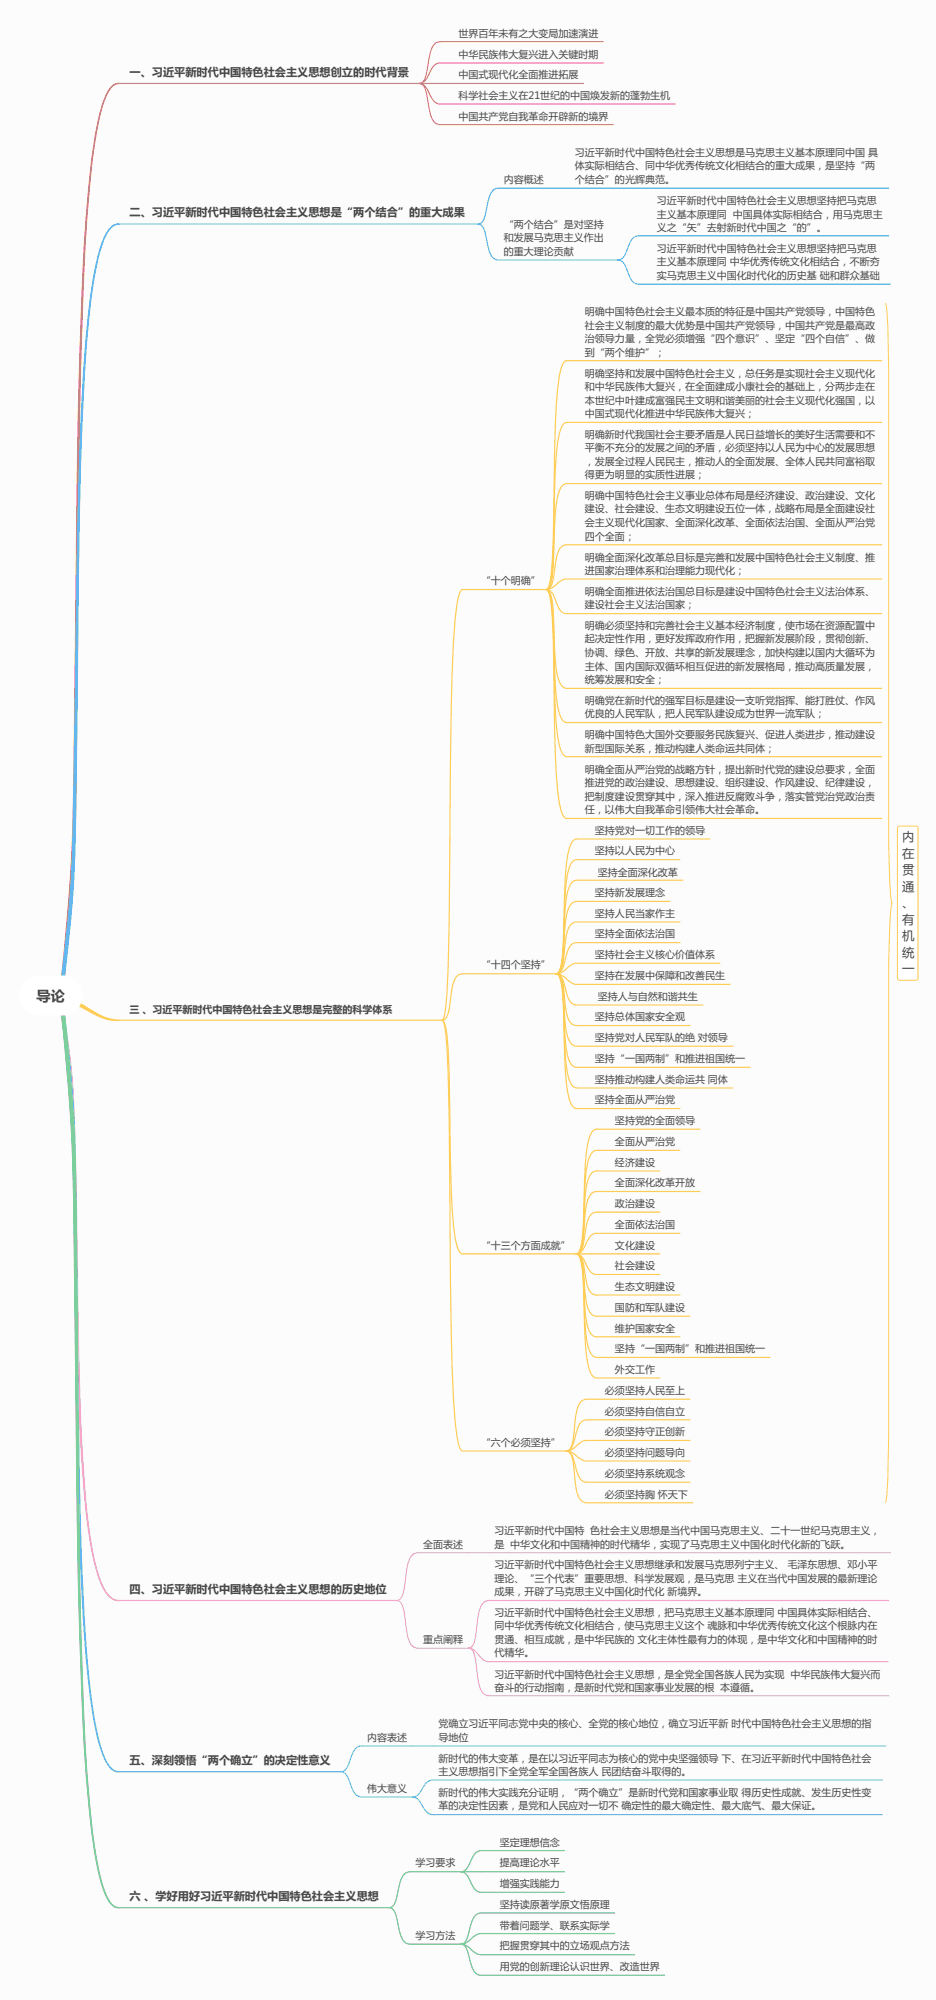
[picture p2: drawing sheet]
<svg xmlns="http://www.w3.org/2000/svg" width="416mm" height="889mm" viewBox="0 0 416 889" stroke-linecap="round" stroke-linejoin="round" font-family="sans-serif">
<path d="M-.1 -.1h416.1v888.8h-416.1z" fill-rule="evenodd" fill="#fbfcfb"/>
<path d="M393.4 134.8a49.6 49.6 0 0 1 1.2 14l.3 19.3v204.3a269.4 269.4 0 0 0 1.4 28.5l.2 .3a140.7 140.7 0 0 0-1.6 24.9v208.2a307.1 307.1 0 0 1-1.3 33.1l-.3 .3" fill="none" stroke="#ffcd55" stroke-width=".44"/>
<path d="M49.6 38.4l1.6-1.2 1.4-.2 .1 .2a8 8 0 0 0-5.7 6l-1.6 4.5-1.5 6-2.7 16.4-2.4 24.6-1.2 19.6-1.4 36.8-.9 40.1-1.8 176.2-1.5 28.6-3.3 38.1a.66 .66 0 0 1-.8 .7 .66 .66 0 0 1-.5-.9l3.4-38 1.5-28.5 2.4-178.6 1-40.3 1.7-38.4 2.4-30.3 2.5-19.6 1.4-6.9 1.9-7.3 2-4.7z" fill-rule="evenodd" fill="#ff7575"/>
<path d="M49.6 38.4l1.6-1.2 1.4-.2 .1 .2a8 8 0 0 0-5.7 6l-1.6 4.5-1.5 6-2.7 16.4-2.4 24.6-1.2 19.6-1.4 36.8-.9 40.1-1.8 176.2-1.5 28.6-3.3 38.1a.66 .66 0 0 1-.8 .7 .66 .66 0 0 1-.5-.9l3.4-38 1.5-28.5 2.4-178.6 1-40.3 1.7-38.4 2.4-30.3 2.5-19.6 1.4-6.9 1.9-7.3 2-4.7z" fill="none" stroke="#ff7575" stroke-width=".44"/>
<path d="M49.3 101l2.2-1.4a.7 .7 0 0 1 1.2 .1 8.7 8.7 0 0 0-6.4 6.6l-3 9.8-2.6 14.8-1.8 17-1.5 21.5-1.3 28.7-.8 29.3-2.1 154.6-.8 14.6-1.4 16.7-2.3 20.8-.3 .5-.5 .2-.5-1 3.3-31 1.4-22.9 2.6-154.6 1-31.5 1.5-29.9 2-23.6 2.6-18.5 1.7-7.7 1.7-5.8 2-4.5z" fill-rule="evenodd" fill="#5fb7f1"/>
<path d="M49.3 101l2.2-1.4a.7 .7 0 0 1 1.2 .1 8.7 8.7 0 0 0-6.4 6.6l-3 9.8-2.6 14.8-1.8 17-1.5 21.5-1.3 28.7-.8 29.3-2.1 154.6-.8 14.6-1.4 16.7-2.3 20.8-.3 .5-.5 .2-.5-1 3.3-31 1.4-22.9 2.6-154.6 1-31.5 1.5-29.9 2-23.6 2.6-18.5 1.7-7.7 1.7-5.8 2-4.5z" fill="none" stroke="#5fb7f1" stroke-width=".44"/>
<path d="M34.6 445.7h.8l10.5 6 3 1 3.9 .6h-3.3l-3.8-1-9.8-4.9a1.38 1.38 0 0 1-1.3-1.7z" fill-rule="evenodd" fill="#ffcd55"/>
<path d="M34.6 445.7h.8l10.5 6 3 1 3.9 .6h-3.3l-3.8-1-9.8-4.9a1.38 1.38 0 0 1-1.3-1.7z" fill="none" stroke="#ffcd55" stroke-width=".44"/>
<path d="M27.3 450.1l.8-.1 .3 .6 1.8 11.6a491.6 491.6 0 0 1 3.6 62.2l1.6 92.3 .8 20.2 1.3 21.3 1.5 16.8 2.4 15.2 2.6 10.3 1.5 3.8 1.7 3.1a7.4 7.4 0 0 0 5.6 3.7 8 8 0 0 1-7-5.5l-1.7-3.8-1.4-4.6-2.7-12.6-2.1-15.6-1.7-21.2-1.6-37.6-1.7-80.8-1.1-36.9a359.3 359.3 0 0 0-4.6-42.2z" fill-rule="evenodd" fill="#f1a3dc"/>
<path d="M27.3 450.1l.8-.1 .3 .6 1.8 11.6a491.6 491.6 0 0 1 3.6 62.2l1.6 92.3 .8 20.2 1.3 21.3 1.5 16.8 2.4 15.2 2.6 10.3 1.5 3.8 1.7 3.1a7.4 7.4 0 0 0 5.6 3.7 8 8 0 0 1-7-5.5l-1.7-3.8-1.4-4.6-2.7-12.6-2.1-15.6-1.7-21.2-1.6-37.6-1.7-80.8-1.1-36.9a359.3 359.3 0 0 0-4.6-42.2z" fill="none" stroke="#f1a3dc" stroke-width=".44"/>
<path d="M27.6 450.1h.8l.3 .5 1.8 16.6 1.8 18.8 .9 16.7 2.2 158.7 .9 31.6 1.4 28.8 1.7 22.7 2.5 19 2.7 12 1.4 4.3 1.7 3.4a6.9 6.9 0 0 0 5.1 4 7 7 0 0 1-6-5l-1.7-4.1-1.6-5.3-2.8-14.7-2.2-18.4-1.7-23.5-1.3-27.5-.8-29.3-2.6-154.6-1.2-20.8-3.5-33.1z" fill-rule="evenodd" fill="#6cc9e5"/>
<path d="M27.6 450.1h.8l.3 .5 1.8 16.6 1.8 18.8 .9 16.7 2.2 158.7 .9 31.6 1.4 28.8 1.7 22.7 2.5 19 2.7 12 1.4 4.3 1.7 3.4a6.9 6.9 0 0 0 5.1 4 7 7 0 0 1-6-5l-1.7-4.1-1.6-5.3-2.8-14.7-2.2-18.4-1.7-23.5-1.3-27.5-.8-29.3-2.6-154.6-1.2-20.8-3.5-33.1z" fill="none" stroke="#6cc9e5" stroke-width=".44"/>
<path d="M27.6 450.1h.8l.3 .5 2 21.4 1.8 23.8 .9 19.1 1.9 181 1 40.3 1.5 38.4 2 26.4 2.3 19.8 2.6 13.8 1.6 5.2 1.7 3.8a6.5 6.5 0 0 0 4.8 4 6.1 6.1 0 0 1-5.4-4.5l-1.7-4.1-1.6-5.9-1.7-8-1.4-9.1-2.5-24.7-1.4-20.9-1.4-36.7-1.1-40.2-2.2-173.8-1.2-26.2-3.8-42.6z" fill-rule="evenodd" fill="#80cf70"/>
<path d="M27.6 450.1h.8l.3 .5 2 21.4 1.8 23.8 .9 19.1 1.9 181 1 40.3 1.5 38.4 2 26.4 2.3 19.8 2.6 13.8 1.6 5.2 1.7 3.8a6.5 6.5 0 0 0 4.8 4 6.1 6.1 0 0 1-5.4-4.5l-1.7-4.1-1.6-5.9-1.7-8-1.4-9.1-2.5-24.7-1.4-20.9-1.4-36.7-1.1-40.2-2.2-173.8-1.2-26.2-3.8-42.6z" fill="none" stroke="#80cf70" stroke-width=".44"/>
<path d="M195.6 18.5a5.4 5.4 0 0 0-4.5 5.3l-.4 1.6a27.4 27.4 0 0 1-2.8 11l-1.7 .7M186.2 37.1h9.4M186.2 37.1a4.9 4.9 0 0 1 4.2 3.6l1.4 2.9a4.5 4.5 0 0 0 3.8 2.6M186.2 37.1a3.7 3.7 0 0 1 3.2 3.8l.3 1.4a32.6 32.6 0 0 0 3 11.6l1.7 1.3 1.2 .2M195.6 27.9a5.6 5.6 0 0 0-4.8 4.6l-.9 1.9a4.4 4.4 0 0 1-3.7 2.7" fill="none" stroke="#ff7575" stroke-width=".52"/>
<path d="M221.5 83.6a4.9 4.9 0 0 0-4.3 4.6l-.3 1.3a21.8 21.8 0 0 1-2.9 9.5l-1.6 .6a4.5 4.5 0 0 1 3.4 4.5 27.9 27.9 0 0 0 2.9 10.1l1.7 1.2 1.1 .1M244 83.6h9.2M283.7 104.8a5.1 5.1 0 0 0-4.3 4.2l-1.3 3.4a4.3 4.3 0 0 1-3.5 3.1 4.9 4.9 0 0 1 3.9 4.2l1.4 3.4a4.5 4.5 0 0 0 3.8 3.1" fill="none" stroke="#5fb7f1" stroke-width=".52"/>
<g fill="none" stroke="#ffcd55" stroke-width=".52">
<path d="M251.8 160.2l-1 .6a23.1 23.1 0 0 0-2.9 10.8 853.7 853.7 0 0 0-2 64l-.3 10.5a52.5 52.5 0 0 1-2.2 15.3l-.7 .5M251.8 187.7l-1 .4a13.7 13.7 0 0 0-2.9 7.9 455.8 455.8 0 0 0-2 46.7l-.3 7.6a28.8 28.8 0 0 1-2.2 11.3l-.7 .3M251.8 214.9a4.2 4.2 0 0 0-3.4 3.5 108.3 108.3 0 0 0-2.3 25.8 47.1 47.1 0 0 1-2 16.8l-1.4 .9M251.8 242.1a5.3 5.3 0 0 0-4.4 5.1l-.3 1.6a52 52 0 0 1-2.3 11.7l-1.2 1.3-.9 .1M251.8 257.2a12.1 12.1 0 0 0-6.3 3.9l-2.8 .8M205.6 261.9l-1.1 1a74.5 74.5 0 0 0-2.9 20.5 2690.4 2690.4 0 0 0-1.8 109.4l-.5 30.6a181 181 0 0 1-2.1 29l-.8 .9M242.7 261.9a4.9 4.9 0 0 1 4 4.3l1.3 3.3a4.5 4.5 0 0 0 3.8 3.2M242.7 261.9a4.5 4.5 0 0 1 2.3 4.4 401.2 401.2 0 0 1 1.6 36l.5 6.6a27.9 27.9 0 0 0 2.8 11l.9 .8 1 .3M242.7 261.9l.7 .4a17.1 17.1 0 0 1 1.9 8l.8 19.6a363.7 363.7 0 0 0 1.8 38 13.7 13.7 0 0 0 2.9 7.9l1 .4M242.7 261.9l.7 .6a30.5 30.5 0 0 1 1.9 10.8l.8 26.9a681.2 681.2 0 0 0 1.8 52 23.1 23.1 0 0 0 2.9 10.9l1 .6M242.7 261.9a3.3 3.3 0 0 1 2.3 3.3 222.4 222.4 0 0 1 1.6 26.8l.5 4.8a11.4 11.4 0 0 0 3.7 8.8l1 .3M256.3 372.8a4.8 4.8 0 0 0-3.4 4.4 174.1 174.1 0 0 0-2.3 33 75.3 75.3 0 0 1-2.1 21.3l-.6 .9-.8 .3"/>
<path d="M256.3 382a4.3 4.3 0 0 0-3.4 3.7 125.5 125.5 0 0 0-2.3 27.9 54.5 54.5 0 0 1-2.1 18.1l-.6 .7-.8 .3M256.3 391.1a4.1 4.1 0 0 0-3.5 3.3 76.8 76.8 0 0 0-2.2 21.5 42 42 0 0 1-2 15.9l-1.5 .9M256.3 400.5a4.1 4.1 0 0 0-3.7 3.1 64.5 64.5 0 0 0-2.1 18.6l-.4 4.1a9.6 9.6 0 0 1-2.1 6.2l-.9 .2M256.3 409.7a5.4 5.4 0 0 0-4.5 5.4l-.6 3.4a50.7 50.7 0 0 1-1.9 12.6l-1.3 1.4-.9 .2M256.3 418.8a4.9 4.9 0 0 0-4.3 4.4 22.9 22.9 0 0 1-3.2 8.9l-1.7 .6M205.6 432.7a5.4 5.4 0 0 0-4.5 5.3l-.3 1.6a56 56 0 0 1-2.2 12.2l-1.3 1.4-.9 .1M247.1 432.7a11.5 11.5 0 0 1 6.5 3.8l2.7 .9M247.1 432.7a4.6 4.6 0 0 1 3.6 4.4 16.9 16.9 0 0 0 3.6 8.8l2 .6M247.1 432.7a2.98 2.98 0 0 1 2.6 2.6l.8 4.4a49 49 0 0 0 2.2 13.4 3.9 3.9 0 0 0 3.6 2.6M247.1 432.7a3.2 3.2 0 0 1 2.5 3l.9 7.4a75.4 75.4 0 0 0 2.1 18.7 4.1 4.1 0 0 0 3.7 3M247.1 432.7a3.4 3.4 0 0 1 2.4 3.3 265.9 265.9 0 0 1 1.7 26.7l.3 2.3a16.7 16.7 0 0 0 2.7 8.4l1 .6 1.1 .3M247.1 432.7a3.8 3.8 0 0 1 2.3 3.7 296 296 0 0 1 1.7 31l.5 5.6a21.3 21.3 0 0 0 2.7 9.4l.9 .7 1.1 .3"/>
<path d="M247.1 432.7a4.5 4.5 0 0 1 2.3 4.4 411.9 411.9 0 0 1 1.7 36.5l.5 6.6a28.6 28.6 0 0 0 2.7 11.2l.9 .9 1.1 .3M256.3 428a12.1 12.1 0 0 0-6.3 3.8l-2.9 .9M196.4 453.3l.8 .6a31.7 31.7 0 0 1 1.9 11.1l.8 27.4a709.4 709.4 0 0 0 1.7 53.1 24 24 0 0 0 2.9 11.1l1.1 .5M196.4 453.3l.8 1a103.2 103.2 0 0 1 1.9 20.5l.8 50.5a2408.5 2408.5 0 0 0 1.7 98 74.5 74.5 0 0 0 2.9 20.5l1.1 .9M265.2 501.7a4.6 4.6 0 0 0-3.4 4.1 149.5 149.5 0 0 0-2.3 30.5 64.8 64.8 0 0 1-2.1 19.7l-.6 .9-.8 .2M265.2 511.1a4.1 4.1 0 0 0-3.4 3.4 103.6 103.6 0 0 0-2.3 25.3 45.1 45.1 0 0 1-2.1 16.4l-1.4 .9M265.2 520.3a4.1 4.1 0 0 0-3.6 3.2 70 70 0 0 0-2.1 20.2l-.5 6.7a10.4 10.4 0 0 1-2.2 6.5l-.8 .2M265.2 529.4a4.6 4.6 0 0 0-4.2 4.4 111.8 111.8 0 0 0-1.9 17.3 8.5 8.5 0 0 1-2.2 5.8l-.9 .2M265.2 538.6a5.3 5.3 0 0 0-4.5 5.3l-.3 1.5a27.2 27.2 0 0 1-2.7 11l-1.7 .7M256 557.1h9.2M256 557.1a4.8 4.8 0 0 1 4 3.6l1.4 2.9a4.5 4.5 0 0 0 3.8 2.7M256 557.1a3.6 3.6 0 0 1 3.1 3.9l.3 1.4a32.2 32.2 0 0 0 2.8 11.5l1.8 1.4 1.2 .1"/>
<path d="M256 557.1a3.1 3.1 0 0 1 2.6 2.9l.7 4.9a72.6 72.6 0 0 0 2.2 17.1 4 4 0 0 0 3.7 2.9M256 557.1a3.3 3.3 0 0 1 2.5 3.2l.5 3.6 .5 6.7a81 81 0 0 0 2.1 20.2 4.1 4.1 0 0 0 3.6 3.2M256 557.1a3.5 3.5 0 0 1 2.3 3.4 243.9 243.9 0 0 1 1.7 28.1l.5 5.1a18 18 0 0 0 2.7 8.5l.9 .7 1.1 .3M256 557.1a4.1 4.1 0 0 1 2.3 4.1 349.9 349.9 0 0 1 1.7 33.6l.5 6.2a24.7 24.7 0 0 0 2.7 10.2l.9 .8 1.1 .3M265.2 548a5.6 5.6 0 0 0-4.8 4.6l-.9 1.9a4.2 4.2 0 0 1-3.5 2.6M260.7 621.7a5.4 5.4 0 0 0-4.5 5.5l-.5 3.3a50.7 50.7 0 0 1-2 12.7l-1.3 1.3-.8 .2M260.7 630.9a4.9 4.9 0 0 0-4.2 4.4 22.9 22.9 0 0 1-3.3 8.8l-1.6 .6M251.6 644.7a11.7 11.7 0 0 1 6.4 3.7l2.7 .8M251.6 644.7a4.6 4.6 0 0 1 3.5 4.4 16.9 16.9 0 0 0 3.7 8.9l1.9 .6M251.6 644.7a2.98 2.98 0 0 1 2.5 2.7l.9 4.4a49 49 0 0 0 2.1 13.3 3.9 3.9 0 0 0 3.6 2.6M260.7 640a12.1 12.1 0 0 0-6.3 3.9l-2.8 .8"/>
</g>
<path d="M185.7 690a5.5 5.5 0 0 0-4.6 5.4l-.3 1.7a55.7 55.7 0 0 1-2.3 12.5l-1.3 1.3-.9 .2a3.1 3.1 0 0 1 2.7 2.7l.7 2.8a57.6 57.6 0 0 0 2.3 13 4 4 0 0 0 3.7 2.7M208.2 690h9.1M217.3 711.1a5.5 5.5 0 0 0-4.6 5.5l-.5 3.4a28.7 28.7 0 0 1-2.5 11.6l-1.5 .7M208.2 732.3a9 9 0 0 1 5.7 4.5 4.7 4.7 0 0 0 3.4 1.5M208.2 732.3a3 3 0 0 1 2.5 2.7l.7 2.8a55.3 55.3 0 0 0 2.3 13 4 4 0 0 0 3.6 2.7" fill="none" stroke="#f1a3dc" stroke-width=".52"/>
<path d="M160.9 775.7a5.1 5.1 0 0 0-4.5 4.1l-1.6 4.4a4.1 4.1 0 0 1-3.4 3 4.6 4.6 0 0 1 3.8 4l1.6 4.4a4.6 4.6 0 0 0 4.1 2.9M183.3 775.7h9.2M192.5 790.9a7.4 7.4 0 0 0-5.6 5.1l-.5 .8a3.7 3.7 0 0 1-3.1 1.7 5.1 5.1 0 0 1 4.2 3.4l1 1.8a4.8 4.8 0 0 0 4 2.6" fill="none" stroke="#6cc9e5" stroke-width=".52"/>
<path d="M182.3 831.7a5.1 5.1 0 0 0-4.5 4.5l-.4 1.4a22.3 22.3 0 0 1-2.9 9.4l-1.6 .6a4.6 4.6 0 0 1 3.4 4.7 27.3 27.3 0 0 0 3.1 10.2l1.8 1.2 1.1 .1M204.8 831.7h9.1M204.8 831.7a4.8 4.8 0 0 1 3.9 3.6l1.4 2.9a4.5 4.5 0 0 0 3.8 2.6M213.9 822.3a5.6 5.6 0 0 0-4.7 4.7l-1 1.9a4.2 4.2 0 0 1-3.4 2.8M213.9 850a5 5 0 0 0-4.4 4.4 25.3 25.3 0 0 1-3.2 8.8l-1.5 .6M213.9 859.1a11.3 11.3 0 0 0-6.3 3.9l-2.8 .8M204.8 863.8a11.3 11.3 0 0 1 6.3 3.9l2.8 .8M204.8 863.8a4.5 4.5 0 0 1 3.3 4.4 16 16 0 0 0 3.8 8.9l2 .6" fill="none" stroke="#80cf70" stroke-width=".52"/>
<path d="M11.4 436.4l2.6-1.8 2.2-.5 11.6-.1a8.4 8.4 0 0 1 8.3 8.4 8.4 8.4 0 0 1-8.3 8.3h-10.5a8.4 8.4 0 0 1-7.7-5.1 8.4 8.4 0 0 1 1.8-9.2z" fill-rule="evenodd" fill="#fff"/>
<path d="M11.4 436.4l2.6-1.8 2.2-.5 11.6-.1a8.4 8.4 0 0 1 8.3 8.4 8.4 8.4 0 0 1-8.3 8.3h-10.5a8.4 8.4 0 0 1-7.7-5.1 8.4 8.4 0 0 1 1.8-9.2z" fill="none" stroke="#fff" stroke-width="1" stroke-linecap="butt"/>
<path d="M195.6 18.5h72.7M52.6 37.1h133.6M195.6 37.1h63.8M195.6 27.9h72.7M195.6 46.2h104.6M195.6 55.4h77.2" fill="none" stroke="#ff7575" stroke-width=".52"/>
<path d="M52.6 99.6h159.8M221.5 83.6h22.5M253.2 83.6h141.9M221.5 115.5h53.1M283.7 104.8h111.4M283.7 126.2h112.2" fill="none" stroke="#5fb7f1" stroke-width=".52"/>
<g fill="none" stroke="#ffcd55" stroke-width=".52">
<path d="M251.8 160.2h140.2M251.8 187.7h140.2M251.8 214.9h140.2M251.8 242.1h140.2M251.8 257.2h140.2M205.6 261.9h37.1M251.8 272.7h140.2M251.8 305.9h140.2M251.8 321h140.2M251.8 336.2h140.2M251.8 363.7h140.2M256.3 372.8h59.3"/>
<path d="M256.3 382h46M256.3 391.1h47.3M256.3 400.5h41.6M256.3 409.7h46M256.3 418.8h46M205.6 432.7h41.5M256.3 428h63.8M256.3 437.4h68.2M52.6 453.3h143.8M256.3 446.5h56.2M256.3 455.7h50.5M256.3 464.8h69.5"/>
<path d="M256.3 474.3h77.1M256.3 483.4h69.5M256.3 492.6h46M265.2 501.7h46M265.2 511.1h37.1M265.2 520.3h28.2M265.2 529.4h46M265.2 538.6h28.2M205.6 557.1h50.4M265.2 557.1h28.2M265.2 548h37.1M265.2 566.3h28.2"/>
<path d="M265.2 575.4h37.1M265.2 584.9h41.6M265.2 594h37.1M265.2 603.2h77.1M265.2 612.3h28.2M260.7 621.7h46.1M260.7 630.9h46.1M205.6 644.7h46M260.7 640h46.1M260.7 649.2h46.1M260.7 658.6h46.1M260.7 667.7h47.4"/>
</g>
<path d="M52.6 711.1h123.7" fill="none" stroke="#f1a3dc" stroke-width=".52"/>
<path d="M52.6 787.2h98.8" fill="none" stroke="#6cc9e5" stroke-width=".52"/>
<path d="M52.6 847.6h120.3" fill="none" stroke="#80cf70" stroke-width=".52"/>
<path d="M399 367.4l.8-.3h7.1l.7 .1 .3 .5v66.8l-.3 .8-.7 .3h-7.1l-.8-.5-.2-.6z" fill-rule="evenodd" fill="#fff"/>
<path d="M399 367.4l.8-.3h7.1l.7 .1 .3 .5v66.8l-.3 .8-.7 .3h-7.1l-.6-.3-.4-.8z" fill="none" stroke="#ffcd55" stroke-width=".44"/>
<path d="M185.7 690h22.5M217.3 690h178.6M217.3 711.1h177.8M185.7 732.3h22.5M217.3 738.3h177.6M217.3 753.5h177.8" fill="none" stroke="#f1a3dc" stroke-width=".52"/>
<path d="M160.9 775.7h22.4M192.5 775.7h201.3M160.9 798.5h22.4M192.5 790.9h199.7M192.5 806.3h199.7" fill="none" stroke="#6cc9e5" stroke-width=".52"/>
<path d="M182.3 831.7h22.5M213.9 831.7h37.2M213.9 822.3h37.2M213.9 840.8h37.2M213.9 850h59.4M213.9 859.1h59.4M182.3 863.8h22.5M213.9 868.5h68.3M213.9 877.7h81.6" fill="none" stroke="#80cf70" stroke-width=".52"/>
<text font-size="6.3" fill="#454545" x="16.3" y="444.7">导论</text>
<g font-size="5.5" fill="#454545">
<text x="400.9" y="373.9">内</text>
<text x="400.9" y="381.2">在</text>
<text x="400.9" y="388.5">贯</text>
<text x="400.9" y="395.8">通</text>
<text x="400.9" y="403.1">、</text>
<text x="400.9" y="410.5">有</text>
<text x="400.9" y="417.8">机</text>
<text x="400.9" y="425.1">统</text>
<text x="400.9" y="432.4">一</text>
</g>
<g font-size="5" fill="#454545">
<text x="57.6" y="33.7">一、习近平新时代中国特色社会主义思想创立的时代背景</text>
<text x="57.6" y="96.2">二、习近平新时代中国特色社会主义思想是“两个结合”的重大成果</text>
<text x="57.6" y="707.7">四、习近平新时代中国特色社会主义思想的历史地位</text>
<text x="57.6" y="783.8">五、深刻领悟“两个确立”的决定性意义</text>
<text x="57.6" y="844.2">六 、学好用好习近平新时代中国特色社会主义思想</text>
</g>
<g font-size="4.4" fill="#454545">
<text x="203.7" y="16.4">世界百年未有之大变局加速演进</text>
<text x="203.7" y="25.6">中华民族伟大复兴进入关键时期</text>
<text x="203.7" y="34.7">中国式现代化全面推进拓展</text>
<text x="203.7" y="43.9">科学社会主义在21世纪的中国焕发新的蓬勃生机</text>
<text x="203.7" y="53.3">中国共产党自我革命开辟新的境界</text>
<text x="255.5" y="69.2">习近平新时代中国特色社会主义思想是马克思主义基本原理同中国 具</text>
<text x="255.5" y="75.3">体实际相结合、同中华优秀传统文化相结合的重大成果，是坚持“两</text>
<text x="223.9" y="81.3">内容概述</text>
<text x="255.5" y="81.3">个结合”的光辉典范。</text>
<text x="291.8" y="90.7">习近平新时代中国特色社会主义思想坚持把马克思</text>
<text x="223.9" y="101.1">“两个结合”是对坚持</text>
<text x="291.8" y="96.7">主义基本原理同 中国具体实际相结合，用马克思主</text>
<text x="223.9" y="107.2">和发展马克思主义作出</text>
<text x="291.8" y="102.7">义之“矢”去射新时代中国之“的”。</text>
<text x="223.9" y="113.2">的重大理论贡献</text>
<text x="291.8" y="111.9">习近平新时代中国特色社会主义思想坚持把马克思</text>
<text x="291.8" y="117.9">主义基本原理同 中华优秀传统文化相结合，不断夯</text>
<text x="291.8" y="123.9">实马克思主义中国化时代化的历史基 础和群众基础</text>
<text x="259.9" y="140.1">明确中国特色社会主义最本质的特征是中国共产党领导，中国特色</text>
<text x="259.9" y="146.1">社会主义制度的最大优势是中国共产党领导，中国共产党是最高政</text>
<text x="259.9" y="152.1">治领导力量，全党必须增强“四个意识”、坚定“四个自信”、做</text>
<text x="259.9" y="158.1">到“两个维护”；</text>
<text x="259.9" y="167.3">明确坚持和发展中国特色社会主义，总任务是实现社会主义现代化</text>
<text x="259.9" y="173.3">和中华民族伟大复兴，在全面建成小康社会的基础上，分两步走在</text>
<text x="259.9" y="179.3">本世纪中叶建成富强民主文明和谐美丽的社会主义现代化强国，以</text>
<text x="259.9" y="185.3">中国式现代化推进中华民族伟大复兴；</text>
<text x="259.9" y="194.5">明确新时代我国社会主要矛盾是人民日益增长的美好生活需要和不</text>
<text x="259.9" y="200.5">平衡不充分的发展之间的矛盾，必须坚持以人民为中心的发展思想</text>
<text x="259.9" y="206.5">，发展全过程人民民主，推动人的全面发展、全体人民共同富裕取</text>
<text x="259.9" y="212.5">得更为明显的实质性进展；</text>
<text x="259.9" y="221.7">明确中国特色社会主义事业总体布局是经济建设、政治建设、文化</text>
<text x="259.9" y="227.7">建设、社会建设、生态文明建设五位一体，战略布局是全面建设社</text>
<text x="259.9" y="233.7">会主义现代化国家、全面深化改革、全面依法治国、全面从严治党</text>
<text x="259.9" y="239.7">四个全面；</text>
<text x="259.9" y="249.1">明确全面深化改革总目标是完善和发展中国特色社会主义制度、推</text>
<text x="259.9" y="255.1">进国家治理体系和治理能力现代化；</text>
<text x="213.7" y="259.6">“十个明确”</text>
<text x="259.9" y="264.3">明确全面推进依法治国总目标是建设中国特色社会主义法治体系、</text>
<text x="259.9" y="270.3">建设社会主义法治国家；</text>
<text x="259.9" y="279.5">明确必须坚持和完善社会主义基本经济制度，使市场在资源配置中</text>
<text x="259.9" y="285.5">起决定性作用，更好发挥政府作用，把握新发展阶段，贯彻创新、</text>
<text x="259.9" y="291.5">协调、绿色、开放、共享的新发展理念，加快构建以国内大循环为</text>
<text x="259.9" y="297.5">主体、国内国际双循环相互促进的新发展格局，推动高质量发展，</text>
<text x="259.9" y="303.5">统筹发展和安全；</text>
<text x="259.9" y="312.7">明确党在新时代的强军目标是建设一支听党指挥、能打胜仗、作风</text>
<text x="259.9" y="318.7">优良的人民军队，把人民军队建设成为世界一流军队；</text>
<text x="259.9" y="328.1">明确中国特色大国外交要服务民族复兴、促进人类进步，推动建设</text>
<text x="259.9" y="334.1">新型国际关系，推动构建人类命运共同体；</text>
<text x="259.9" y="343.3">明确全面从严治党的战略方针，提出新时代党的建设总要求，全面</text>
<text x="259.9" y="349.3">推进党的政治建设、思想建设、组织建设、作风建设、纪律建设，</text>
<text x="259.9" y="355.3">把制度建设贯穿其中，深入推进反腐败斗争，落实管党治党政治责</text>
<text x="259.9" y="361.3">任，以伟大自我革命引领伟大社会革命。</text>
<text x="264.4" y="370.5">坚持党对一切工作的领导</text>
<text x="264.4" y="379.6">坚持以人民为中心</text>
<text x="265.7" y="389">坚持全面深化改革</text>
<text x="264.4" y="398.2">坚持新发展理念</text>
<text x="264.4" y="407.3">坚持人民当家作主</text>
<text x="264.4" y="416.5">坚持全面依法治国</text>
<text x="264.4" y="425.9">坚持社会主义核心价值体系</text>
<text x="213.7" y="430.3">“十四个坚持”</text>
<text x="264.4" y="435">坚持在发展中保障和改善民生</text>
<text x="57.6" y="449.9">三 、习近平新时代中国特色社会主义思想是完整的科学体系</text>
<text x="265.7" y="444.2">坚持人与自然和谐共生</text>
<text x="264.4" y="453.3">坚持总体国家安全观</text>
<text x="264.4" y="462.7">坚持党对人民军队的绝 对领导</text>
<text x="264.4" y="471.9">坚持“一国两制”和推进祖国统一</text>
<text x="264.4" y="481">坚持推动构建人类命运共 同体</text>
<text x="264.4" y="490.2">坚持全面从严治党</text>
<text x="273.3" y="499.6">坚持党的全面领导</text>
<text x="273.3" y="508.8">全面从严治党</text>
<text x="273.3" y="517.9">经济建设</text>
<text x="273.3" y="527.1">全面深化改革开放</text>
<text x="273.3" y="536.5">政治建设</text>
<text x="273.3" y="545.6">全面依法治国</text>
<text x="213.7" y="554.8">“十三个方面成就”</text>
<text x="273.3" y="554.8">文化建设</text>
<text x="273.3" y="563.9">社会建设</text>
<text x="273.3" y="573.3">生态文明建设</text>
<text x="273.3" y="582.5">国防和军队建设</text>
<text x="273.3" y="591.6">维护国家安全</text>
<text x="273.3" y="600.8">坚持“一国两制”和推进祖国统一</text>
<text x="273.3" y="610.2">外交工作</text>
<text x="268.8" y="619.4">必须坚持人民至上</text>
<text x="268.8" y="628.5">必须坚持自信自立</text>
<text x="268.8" y="637.7">必须坚持守正创新</text>
<text x="213.7" y="642.4">“六个必须坚持”</text>
<text x="268.8" y="647.1">必须坚持问题导向</text>
<text x="268.8" y="656.2">必须坚持系统观念</text>
<text x="268.8" y="665.4">必须坚持胸 怀天下</text>
<text x="219.7" y="681.6">习近平新时代中国特 色社会主义思想是当代中国马克思主义、二十一世纪马克思主义，</text>
<text x="188" y="687.6">全面表述</text>
<text x="219.7" y="687.6">是 中华文化和中国精神的时代精华，实现了马克思主义中国化时代化新的飞跃。</text>
<text x="219.7" y="696.8">习近平新时代中国特色社会主义思想继承和发展马克思列宁主义、 毛泽东思想、邓小平</text>
<text x="219.7" y="702.8">理论、“三个代表”重要思想、科学发展观，是马克思 主义在当代中国发展的最新理论</text>
<text x="219.7" y="708.8">成果，开辟了马克思主义中国化时代化 新境界。</text>
<text x="219.7" y="717.9">习近平新时代中国特色社会主义思想，把马克思主义基本原理同 中国具体实际相结合、</text>
<text x="219.7" y="723.9">同中华优秀传统文化相结合，使马克思主义这个 魂脉和中华优秀传统文化这个根脉内在</text>
<text x="188" y="730">重点阐释</text>
<text x="219.7" y="730">贯通、相互成就，是中华民族的 文化主体性最有力的体现，是中华文化和中国精神的时</text>
<text x="219.7" y="736">代精华。</text>
<text x="219.7" y="745.4">习近平新时代中国特色社会主义思想，是全党全国各族人民为实现 中华民族伟大复兴而</text>
<text x="219.7" y="751.4">奋斗的行动指南，是新时代党和国家事业发展的根 本遵循。</text>
<text x="194.8" y="767.4">党确立习近平同志党中央的核心、全党的核心地位，确立习近平新 时代中国特色社会主义思想的指</text>
<text x="163.2" y="773.4">内容表述</text>
<text x="194.8" y="773.4">导地位</text>
<text x="194.8" y="782.8">新时代的伟大变革，是在以习近平同志为核心的党中央坚强领导 下、在习近平新时代中国特色社会</text>
<text x="194.8" y="788.8">主义思想指引下全党全军全国各族人 民团结奋斗取得的。</text>
<text x="163.2" y="796.4">伟大意义</text>
<text x="194.8" y="797.9">新时代的伟大实践充分证明，“两个确立”是新时代党和国家事业取 得历史性成就、发生历史性变</text>
<text x="194.8" y="804">革的决定性因素，是党和人民应对一切不 确定性的最大确定性、最大底气、最大保证。</text>
<text x="222" y="820.2">坚定理想信念</text>
<text x="184.6" y="829.3">学习要求</text>
<text x="222" y="829.3">提高理论水平</text>
<text x="222" y="838.5">增强实践能力</text>
<text x="222" y="847.6">坚持读原著学原文悟原理</text>
<text x="222" y="857">带着问题学、联系实际学</text>
<text x="184.6" y="861.5">学习方法</text>
<text x="222" y="866.2">把握贯穿其中的立场观点方法</text>
<text x="222" y="875.3">用党的创新理论认识世界、改造世界</text>
</g>
</svg>
